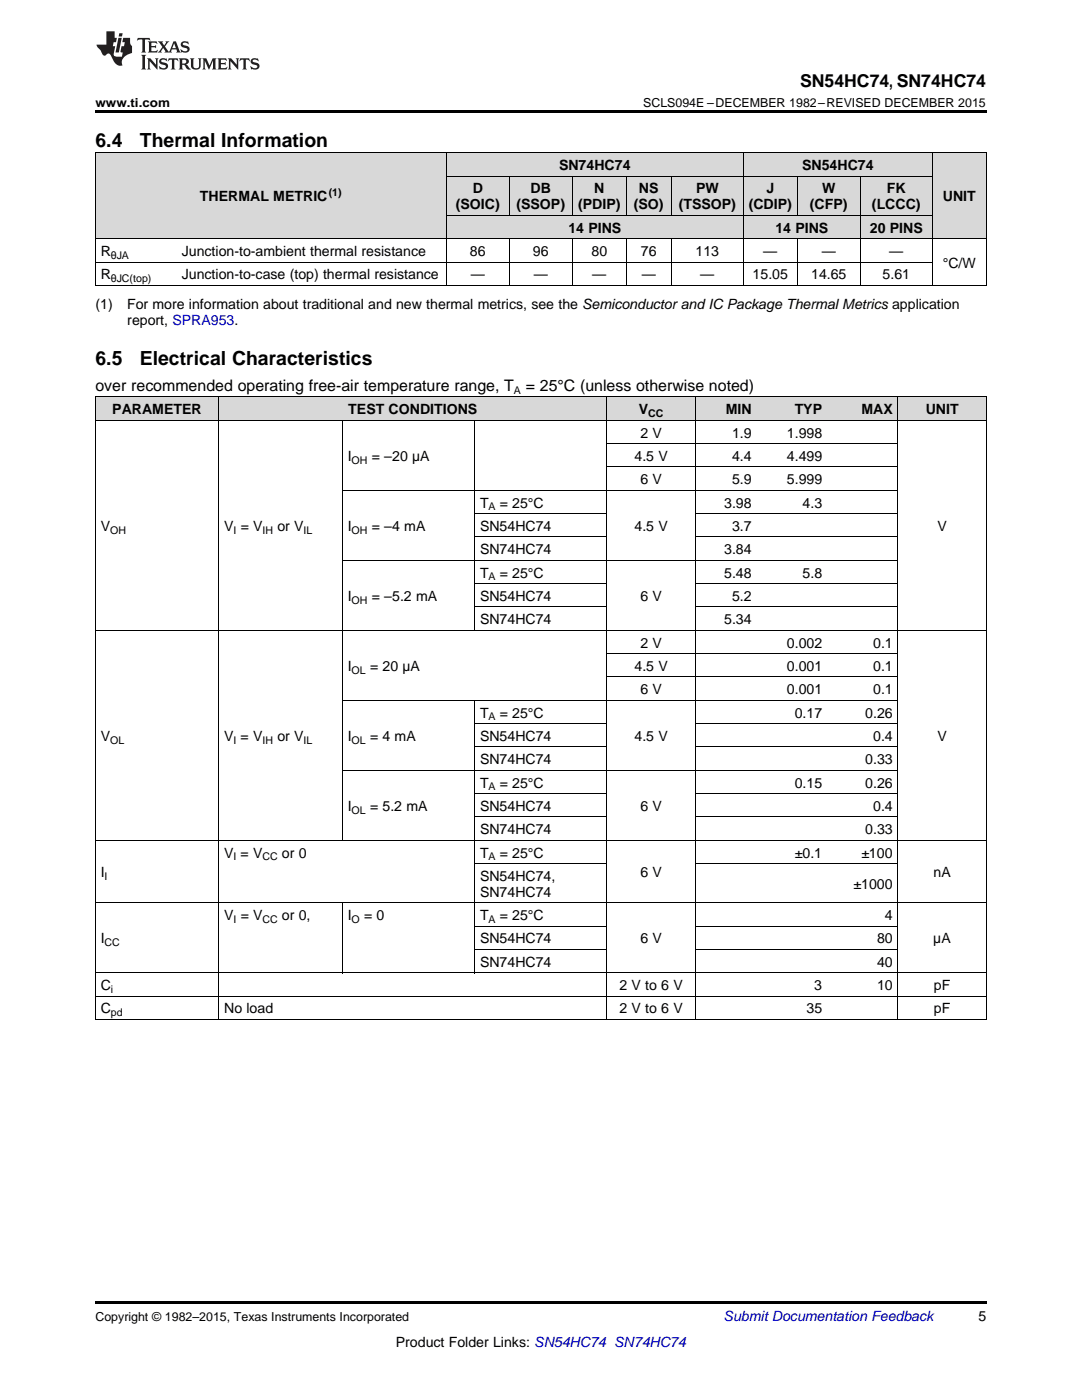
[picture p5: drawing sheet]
<svg xmlns="http://www.w3.org/2000/svg" width="216mm" height="279mm" viewBox="0 0 216 279" stroke-linecap="round" stroke-linejoin="round" font-family="sans-serif">
<g fill="#d8d8d8">
<path d="M19 79.3h24.7v4.6h-24.7z"/>
<path d="M43.7 79.3h24.6v4.6h-24.6z"/>
<path d="M68.3 79.3h26.4v4.6h-26.4z"/>
<path d="M94.7 79.3h26.4v4.6h-26.4z"/>
<path d="M121.1 79.3h17.6v4.6h-17.6z"/>
<path d="M138.7 79.3h12.4v4.6h-12.4z"/>
<path d="M151.1 79.3h14v4.6h-14z"/>
<path d="M165.1 79.3h14.1v4.6h-14.1z"/>
<path d="M179.2 79.3h17.6v4.6h-17.6z"/>
<path d="M19 30.6h16.2v17.1h-16.2z"/>
<path d="M35.2 30.6h53.9v17.1h-53.9z"/>
<path d="M89.1 43h12.5v4.7h-12.5z"/>
<path d="M101.6 43h12.6v4.7h-12.6z"/>
<path d="M114.2 43h10.8v4.7h-10.8z"/>
<path d="M125 43h9v4.7h-9z"/>
<path d="M134 43h14.3v4.7h-14.3z"/>
<path d="M148.3 43h10.8v4.7h-10.8z"/>
<path d="M159.1 43h12.6v4.7h-12.6z"/>
<path d="M171.7 43h14.4v4.7h-14.4z"/>
<path d="M186.1 30.6h10.7v17.1h-10.7z"/>
<path d="M89.1 35.2h12.5v7.8h-12.5z"/>
<path d="M101.6 35.2h12.6v7.8h-12.6z"/>
<path d="M114.2 35.2h10.8v7.8h-10.8z"/>
<path d="M125 35.2h9v7.8h-9z"/>
<path d="M134 35.2h14.3v7.8h-14.3z"/>
<path d="M148.3 35.2h10.8v7.8h-10.8z"/>
<path d="M159.1 35.2h12.6v7.8h-12.6z"/>
<path d="M171.7 35.2h14.4v7.8h-14.4z"/>
<path d="M89.1 30.6h12.5v4.6h-12.5z"/>
<path d="M101.6 30.6h12.6v4.6h-12.6z"/>
<path d="M114.2 30.6h10.8v4.6h-10.8z"/>
<path d="M125 30.6h9v4.6h-9z"/>
<path d="M134 30.6h14.3v4.6h-14.3z"/>
<path d="M148.3 30.6h10.8v4.6h-10.8z"/>
<path d="M159.1 30.6h12.6v4.6h-12.6z"/>
<path d="M171.7 30.6h14.4v4.6h-14.4z"/>
</g>
<g fill="#000">
<path d="M19 22h177.8v.5h-177.8zM19 57h.2zM89 57h.1zM101.5 57h.1zM114.1 57h.1zM124.9 57h.1zM133.9 57h.1zM148.2 57h.1zM159 57h.1zM171.6 57h.1zM185.9 57h.2zM196.7 57h.1z"/>
<path d="M19 203.5h.2zM68.2 203.5h.1zM94.6 203.5h.1zM121 203.5h.1zM138.6 203.5h.1zM151 203.5h.1zM165 203.5h.1zM179.1 203.5h.1zM196.7 203.5h.1zM19 259.7h177.8v.5h-177.8z"/>
</g>
<g fill="none" stroke="#000" stroke-width=".2">
<path d="M19 30.5h177.8M19.1 30.5v26.5M89 30.5v26.5M89.1 35.2h97M101.6 35.2v7.8M114.2 35.2v7.8M124.9 35.2v7.8M133.9 35.2v7.8M148.3 30.5v26.5M159 35.2v7.8M171.6 35.2v21.8M186 30.5v26.5"/>
<path d="M196.8 30.5v26.5M19 57h177.8M19 52.3h167.1M19 47.6h177.8M89.1 43h97M101.6 47.7v9.3M114.2 47.7v9.3M124.9 47.7v9.3M133.9 47.7v9.3M159 47.7v9.3M19 79.2h177.8M19.1 79.2v124.3"/>
<path d="M43.6 79.2v124.3M121.1 79.2v124.3M138.7 79.2v124.3M179.2 79.2v124.3M196.8 79.2v124.3M19 83.9h177.8M68.3 83.9v83.8M68.3 97.8h110.9M94.7 83.9v41.9M121.1 93.2h58.1M121.1 88.5h58.1M68.3 111.8h110.9"/>
<path d="M94.7 116.5h26.4M94.7 107.2h26.4M94.7 102.5h26.4M138.7 116.5h40.5M138.7 107.2h40.5M138.7 102.5h40.5M19 125.8h177.8M68.3 139.8h110.9M94.7 139.8v54.4M94.7 121.1h26.4M121.1 135.1h58.1M121.1 130.4h58.1"/>
<path d="M138.7 121.1h40.5M68.3 153.7h110.9M94.7 158.4h26.4M94.7 149.1h26.4M94.7 144.4h26.4M138.7 158.4h40.5M138.7 149.1h40.5M138.7 144.4h40.5M19 167.7h177.8M94.7 172.3h26.4M94.7 163h26.4M138.7 172.3h40.5"/>
<path d="M138.7 163h40.5M19 198.8h177.8M19 194.2h177.8M19 180.2h177.8M68.3 180.2v14M94.7 189.5h26.4M94.7 184.8h26.4M138.7 189.5h40.5M138.7 184.8h40.5M19 203.5h177.8"/>
</g>
<g fill="#231f20">
<path d="M27.5 7.6l-.1 .5 .4-.2h.6v.1v2.1l-.2 .4h1l-.3-.4v-2.1l.1-.1h.5l.5 .2-.2-.5zM29.5 8.3l.2 .3v1.5l-.2 .4h1.8l.2-.6a1.04 1.04 0 0 1-1.3 .2v-.7h.6l.3 .2v-.6l-.3 .2h-.6v-.6l.8-.1 .4 .3-.2-.5zM31.5 8.3l.9 1.1-.9 1.1h.8l-.2-.2 .5-.7 .4 .7-.2 .2h1.5l-.1-.2 .1-.4h.9l.1 .4-.2 .2h1l-.3-.3-.7-1.9h-.5l-.9 2-.8-1 .9-1h-.8l.1 .3-.3 .5-.4-.6 .2-.2zM34.7 8.6l.4 1h-.7zM36.3 8.4a.63 .63 0 0 0-.2 .7 .63 .63 0 0 0 .6 .4l.6 .2 .1 .2a.75 .75 0 0 1-.7 .4 .75 .75 0 0 1-.6-.5l.1 .7 .1-.1a1.11 1.11 0 0 0 1.5-.6 1.13 1.13 0 0 0-1.2-.8l-.1-.4a1.04 1.04 0 0 1 1.2 .2l-.2-.5-.1 .1-.5-.2zM28.2 10.9l.2 .4v2.2l-.2 .4h1l-.3-.4v-2.2l.3-.4zM29.3 11.6l.3 .4v1.5l-.3 .4h.8l-.2-.4v-1.3l1.5 1.7v-1.9l.2-.4h-.7l.2 .4v.9l-1.1-1.3zM32 11.8a.62 .62 0 0 0-.2 .7 .62 .62 0 0 0 .6 .4l.6 .1 .1 .3a.76 .76 0 0 1-.7 .3 .76 .76 0 0 1-.6-.4l.1 .7 .1-.1a1.11 1.11 0 0 0 1.5-.6 1.13 1.13 0 0 0-1.2-.8l-.1-.4a1.04 1.04 0 0 1 1.2 .2l-.2-.6-.1 .1-.5-.1zM33.7 11.6l-.2 .6a.61 .61 0 0 1 .8-.3v1.6l-.2 .4h.9l-.2-.4v-1.6a.63 .63 0 0 1 .8 .3l-.2-.6zM35.6 11.6l.3 .4v1.5l-.3 .4h1l-.2-.2v-.8l.5 .2a.76 .76 0 0 0 1.2 .7l-1-1a.58 .58 0 0 0 .6-.5 .58 .58 0 0 0-.5-.6zM36.4 11.9h.1a.45 .45 0 0 1 .5 .1 .45 .45 0 0 1 .1 .5l-.7 .2zM37.9 11.6l.2 .2a2.17 2.17 0 0 0 .3 1.9 .99 .99 0 0 0 1.6-.6v-1.1l.2-.4h-.7l.2 .2a1.92 1.92 0 0 1-.2 1.8 .6 .6 0 0 1-.9-.5v-1.1l.2-.4zM40.4 11.6l.2 .4v1.5l-.2 .4h.7l-.2-.4v-1.4l.8 1.8 .8-1.8v1.4l-.2 .4h.9l-.2-.4v-1.5l.2-.4h-.8l-.6 1.5-.6-1.5zM43.4 11.6l.2 .4v1.5l-.2 .4h1.8l.2-.6a1.04 1.04 0 0 1-1.3 .1v-.6h.5l.4 .2v-.6l-.4 .2h-.5v-.7h.8l.3 .3-.1-.6zM45.5 11.6l.2 .4v1.5l-.2 .4h.7l-.2-.4v-1.3l1.5 1.7v-1.9l.2-.4h-.7l.2 .4v.9l-1.1-1.3zM47.9 11.6l-.1 .6a.61 .61 0 0 1 .8-.3v1.6l-.3 .4h1l-.3-.4 .1-1.6a.63 .63 0 0 1 .7 .3l-.1-.6zM50.2 11.8a.62 .62 0 0 0-.2 .7 .62 .62 0 0 0 .6 .4l.6 .1 .2 .3a.76 .76 0 0 1-.8 .3 .76 .76 0 0 1-.6-.4l.1 .7 .2-.1a1.11 1.11 0 0 0 1.5-.6 1.13 1.13 0 0 0-1.3-.8l-.1-.4a1.04 1.04 0 0 1 1.2 .2l-.1-.6-.2 .1-.5-.1z"/>
<path d="M21.2 6.3v2.6h-1.9l.1 .4 .7 .9a.91 .91 0 0 0 1 .8 .56 .56 0 0 1 .5-.3 .56 .56 0 0 1 .5 .3l.4 .8a1.53 1.53 0 0 0 1.9 1.2 1.54 1.54 0 0 1 1-2.1l.9-.3v-1.4a1.52 1.52 0 0 1-.3-1.6h-1.4l-.2 .8h.5l-.2 .8h-.4l-.2 1v.2l.4 .1-.2 .8a1.93 1.93 0 0 1-1.6-.3l.3-1.8h-.5l.2-.8h.4l.2-.8h-.4v-1.3zM23.6 7.6l-.6 2.9h.7l.6-2.9zM23.8 6.6l-.1 .7h.6l.2-.7z"/>
</g>
<g font-size="3.9">
<text x="19" y="29.3">6.4</text>
<text x="27.9" y="29.3">Thermal Information</text>
<text x="19" y="72.8">6.5</text>
<text x="27.9" y="72.8">Electrical Characteristics</text>
</g>
<text font-size="3.5" x="159.6" y="17.3">SN54HC74, SN74HC74</text>
<g font-size="3.2">
<text x="19" y="78">over recommended operating free-air temperature range, T</text>
<text x="104.9" y="78">= 25°C (unless otherwise noted)</text>
</g>
<g font-size="2.8">
<text x="111.5" y="33.9">SN74HC74</text>
<text x="160.1" y="33.9">SN54HC74</text>
<text x="39.9" y="40.2">THERMAL METRIC</text>
<text x="90.9" y="41.8">(SOIC)</text>
<text x="94.3" y="38.6">D</text>
<text x="103" y="41.8">(SSOP)</text>
<text x="105.9" y="38.6">DB</text>
<text x="115.4" y="41.8">(PDIP)</text>
<text x="118.6" y="38.6">N</text>
<text x="126.5" y="41.8">(SO)</text>
<text x="127.5" y="38.6">NS</text>
<text x="135.4" y="41.8">(TSSOP)</text>
<text x="138.9" y="38.6">PW</text>
<text x="149.4" y="41.8">(CDIP)</text>
<text x="152.9" y="38.6">J</text>
<text x="161.6" y="41.8">(CFP)</text>
<text x="164" y="38.6">W</text>
<text x="174" y="41.8">(LCCC)</text>
<text x="177" y="38.6">FK</text>
<text x="188.1" y="40.2">UNIT</text>
<text x="113.4" y="46.4">14 PINS</text>
<text x="154.7" y="46.4">14 PINS</text>
<text x="173.6" y="46.4">20 PINS</text>
<text x="20.1" y="51.1">R</text>
<text x="36.3" y="51.1">Junction-to-ambient thermal resistance</text>
<text x="93.8" y="51.1">86</text>
<text x="106.3" y="51.1">96</text>
<text x="118" y="51.1">80</text>
<text x="127.9" y="51.1">76</text>
<text x="138.8" y="51.1">113</text>
<text x="152.3" y="51.1">—</text>
<text x="164" y="51.1">—</text>
<text x="177.4" y="51.1">—</text>
<text x="188.1" y="53.4">°C/W</text>
<text x="20.1" y="55.7">R</text>
<text x="36.3" y="55.7">Junction-to-case (top) thermal resistance</text>
<text x="93.9" y="55.7">—</text>
<text x="106.5" y="55.7">—</text>
<text x="118.2" y="55.7">—</text>
<text x="128.1" y="55.7">—</text>
<text x="139.7" y="55.7">—</text>
<text x="150.2" y="55.7">15.05</text>
<text x="161.9" y="55.7">14.65</text>
<text x="176.1" y="55.7">5.61</text>
<text x="19" y="61.6">(1)</text>
<text x="25.4" y="61.6">For more information about traditional and new thermal metrics, see the Semiconductor and IC Package Thermal Metrics application</text>
<text x="25.4" y="64.8">report, SPRA953.</text>
<text x="22.4" y="82.7">PARAMETER</text>
<text x="69.5" y="82.7">TEST CONDITIONS</text>
<text x="127.5" y="82.7">V</text>
<text x="144.8" y="82.7">MIN</text>
<text x="158.6" y="82.7">TYP</text>
<text x="171.9" y="82.7">MAX</text>
<text x="184.7" y="82.7">UNIT</text>
<text x="127.8" y="87.3">2 V</text>
<text x="146.1" y="87.3">1.9</text>
<text x="157" y="87.3">1.998</text>
<text x="69.4" y="92">I</text>
<text x="74.2" y="92">= –20 µA</text>
<text x="126.6" y="92">4.5 V</text>
<text x="146.1" y="92">4.4</text>
<text x="157" y="92">4.499</text>
<text x="95.8" y="101.3">T</text>
<text x="99.7" y="101.3">= 25°C</text>
<text x="127.8" y="96.6">6 V</text>
<text x="144.5" y="101.3">3.98</text>
<text x="146.1" y="96.6">5.9</text>
<text x="157" y="96.6">5.999</text>
<text x="160.2" y="101.3">4.3</text>
<text x="20.1" y="105.9">V</text>
<text x="44.7" y="105.9">V = V</text>
<text x="55.3" y="105.9">or V</text>
<text x="69.4" y="105.9">I</text>
<text x="74.2" y="105.9">= –4 mA</text>
<text x="95.8" y="105.9">SN54HC74</text>
<text x="126.6" y="105.9">4.5 V</text>
<text x="146.1" y="105.9">3.7</text>
<text x="187" y="105.9">V</text>
<text x="95.8" y="110.6">SN74HC74</text>
<text x="144.5" y="110.6">3.84</text>
<text x="69.4" y="119.9">I</text>
<text x="74.2" y="119.9">= –5.2 mA</text>
<text x="95.8" y="115.3">T</text>
<text x="95.8" y="119.9">SN54HC74</text>
<text x="99.7" y="115.3">= 25°C</text>
<text x="127.8" y="119.9">6 V</text>
<text x="144.5" y="115.3">5.48</text>
<text x="146.1" y="119.9">5.2</text>
<text x="160.2" y="115.3">5.8</text>
<text x="95.8" y="124.6">SN74HC74</text>
<text x="144.5" y="124.6">5.34</text>
<text x="127.8" y="129.2">2 V</text>
<text x="157" y="129.2">0.002</text>
<text x="174.2" y="129.2">0.1</text>
<text x="69.4" y="133.9">I</text>
<text x="73.8" y="133.9">= 20 µA</text>
<text x="126.6" y="133.9">4.5 V</text>
<text x="157" y="133.9">0.001</text>
<text x="174.2" y="133.9">0.1</text>
<text x="95.8" y="143.2">T</text>
<text x="99.7" y="143.2">= 25°C</text>
<text x="127.8" y="138.5">6 V</text>
<text x="157" y="138.5">0.001</text>
<text x="158.6" y="143.2">0.17</text>
<text x="172.6" y="143.2">0.26</text>
<text x="174.2" y="138.5">0.1</text>
<text x="20.1" y="147.8">V</text>
<text x="44.7" y="147.8">V = V</text>
<text x="55.4" y="147.8">or V</text>
<text x="69.4" y="147.8">I</text>
<text x="73.8" y="147.8">= 4 mA</text>
<text x="95.8" y="147.8">SN54HC74</text>
<text x="126.6" y="147.8">4.5 V</text>
<text x="174.2" y="147.8">0.4</text>
<text x="187" y="147.8">V</text>
<text x="95.8" y="152.5">SN74HC74</text>
<text x="172.6" y="152.5">0.33</text>
<text x="69.4" y="161.8">I</text>
<text x="73.8" y="161.8">= 5.2 mA</text>
<text x="95.8" y="157.2">T</text>
<text x="95.8" y="161.8">SN54HC74</text>
<text x="99.7" y="157.2">= 25°C</text>
<text x="127.8" y="161.8">6 V</text>
<text x="158.6" y="157.2">0.15</text>
<text x="172.6" y="157.2">0.26</text>
<text x="174.2" y="161.8">0.4</text>
<text x="95.8" y="166.5">SN74HC74</text>
<text x="172.6" y="166.5">0.33</text>
<text x="44.7" y="171.1">V = V</text>
<text x="56.3" y="171.1">or 0</text>
<text x="95.8" y="171.1">T</text>
<text x="99.7" y="171.1">= 25°C</text>
<text x="158.6" y="171.1">±0.1</text>
<text x="171.9" y="171.1">±100</text>
<text x="20.1" y="175">I</text>
<text x="95.8" y="175.8">SN54HC74,</text>
<text x="95.8" y="179">SN74HC74</text>
<text x="127.8" y="175">6 V</text>
<text x="170.3" y="177.4">±1000</text>
<text x="186.3" y="175">nA</text>
<text x="44.7" y="183.6">V = V</text>
<text x="56.3" y="183.6">or 0,</text>
<text x="69.4" y="183.6">I</text>
<text x="72.6" y="183.6">= 0</text>
<text x="95.8" y="183.6">T</text>
<text x="99.7" y="183.6">= 25°C</text>
<text x="176.6" y="183.6">4</text>
<text x="20.1" y="188.3">I</text>
<text x="95.8" y="188.3">SN54HC74</text>
<text x="127.8" y="188.3">6 V</text>
<text x="175" y="188.3">80</text>
<text x="186.2" y="188.3">µA</text>
<text x="20.1" y="197.6">C</text>
<text x="95.8" y="192.9">SN74HC74</text>
<text x="123.6" y="197.6">2 V to 6 V</text>
<text x="162.5" y="197.6">3</text>
<text x="175" y="192.9">40</text>
<text x="175" y="197.6">10</text>
<text x="186.3" y="197.6">pF</text>
<text x="20.1" y="202.2">C</text>
<text x="44.7" y="202.2">No load</text>
<text x="123.6" y="202.2">2 V to 6 V</text>
<text x="160.9" y="202.2">35</text>
<text x="186.3" y="202.2">pF</text>
<text x="195.3" y="263.6">5</text>
<text x="79" y="268.9">Product Folder Links: SN54HC74 SN74HC74</text>
</g>
<text font-size="2.8" fill="#0000c8" x="144.4" y="263.6">Submit Documentation Feedback</text>
<g font-size="2.5">
<text x="19" y="21.4">www.ti.com</text>
<text x="128.3" y="21.4">SCLS094E –DECEMBER 1982–REVISED DECEMBER 2015</text>
<text x="19" y="263.6">Copyright © 1982–2015, Texas Instruments Incorporated</text>
</g>
<g font-size="2.1">
<text x="65.6" y="39.1">(1)</text>
<text x="22.1" y="51.6">θJA</text>
<text x="22.1" y="56.3">θJC(top)</text>
<text x="102.6" y="78.6">A</text>
<text x="129.3" y="83.2">CC</text>
<text x="70.2" y="92.5">OH</text>
<text x="97.5" y="101.8">A</text>
<text x="22" y="106.5">OH</text>
<text x="46.6" y="106.5">I</text>
<text x="52.4" y="106.5">IH</text>
<text x="60.6" y="106.5">IL</text>
<text x="70.2" y="106.5">OH</text>
<text x="97.5" y="115.8">A</text>
<text x="70.2" y="120.5">OH</text>
<text x="70.2" y="134.4">OL</text>
<text x="97.5" y="143.8">A</text>
<text x="22" y="148.4">OL</text>
<text x="46.6" y="148.4">I</text>
<text x="52.4" y="148.4">IH</text>
<text x="60.6" y="148.4">IL</text>
<text x="70.2" y="148.4">OL</text>
<text x="97.5" y="157.7">A</text>
<text x="70.2" y="162.4">OL</text>
<text x="46.6" y="171.7">I</text>
<text x="52.4" y="171.7">CC</text>
<text x="97.5" y="171.7">A</text>
<text x="20.9" y="175.6">I</text>
<text x="46.6" y="184.2">I</text>
<text x="52.4" y="184.2">CC</text>
<text x="70.2" y="184.2">O</text>
<text x="97.5" y="184.2">A</text>
<text x="20.9" y="188.8">CC</text>
<text x="22.1" y="198.2">i</text>
<text x="22.1" y="202.8">pd</text>
</g>
</svg>
